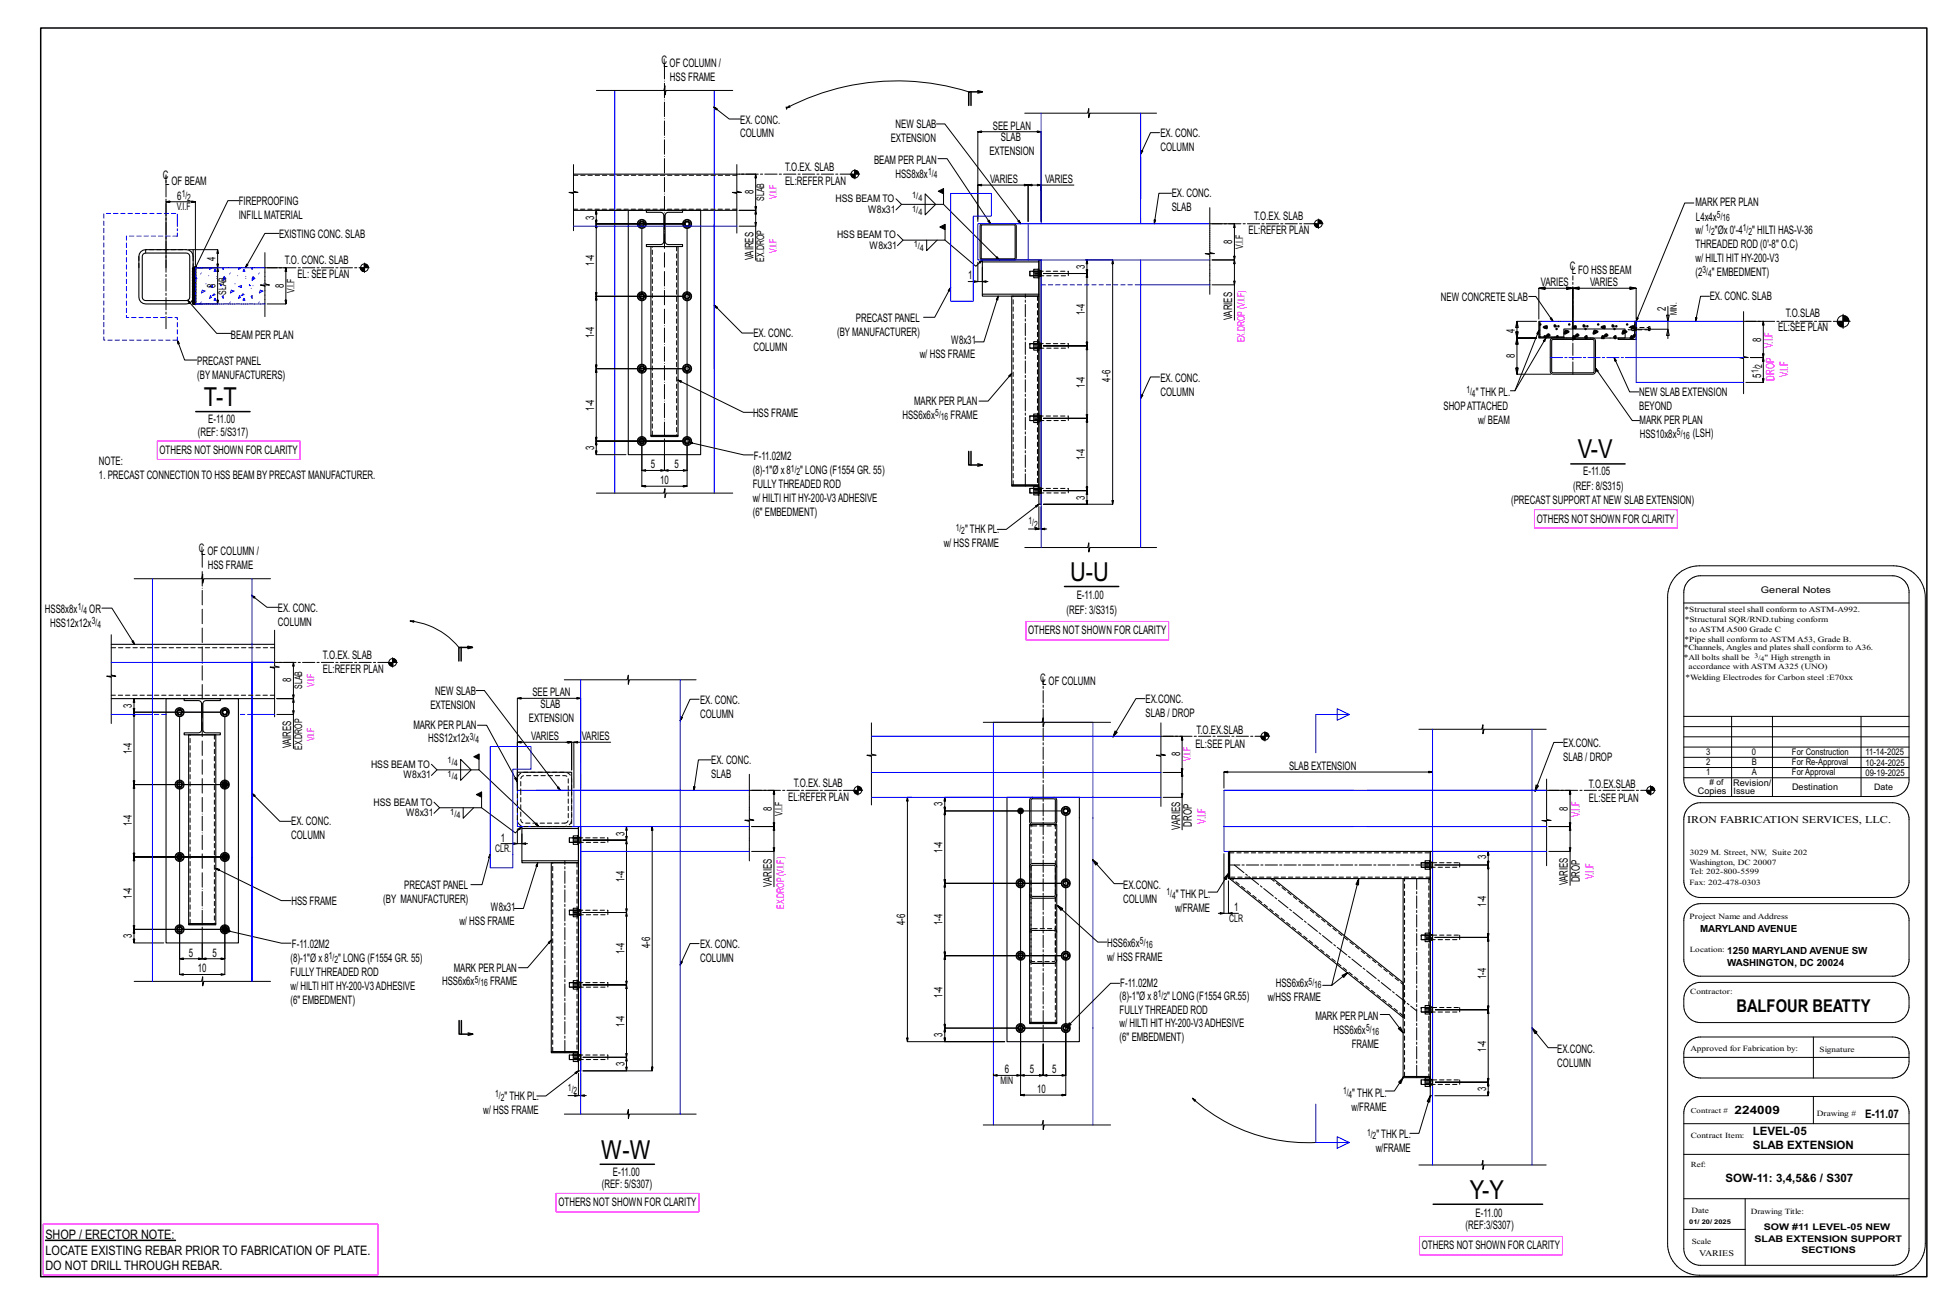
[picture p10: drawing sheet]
<svg xmlns="http://www.w3.org/2000/svg" width="914mm" height="610mm" viewBox="0 0 914 610" stroke-linecap="round" stroke-linejoin="round" font-family="sans-serif">
<path d="M21 580h61z" fill="#000" stroke="#000" stroke-width=".5"/>
<g fill="none" stroke="#000" stroke-width=".47">
<path d="M279 42h32v-2v4l1-2h31M334 50l7 6h6M368 50v1M368 51l1-2 1 1zM368 51h.1M438 58h4l36 47M453 43a112 112 0 0 0-85 8M480 53h29v-2v4l1-2h31M268 77v12l2 1h-4l2 1v17M345 77v12l2 1h-4l2 1v18M400 79v5M439 74h4l21 31"/>
<path d="M543 62h-5l-4 10M112 94h-5l-16 32M293 98h-14v7v-2v2h40h-40v34v-2v2h40h-40v33v-1v1h40h-40v34v-1v1h40h-40v7v-2v2h14M346 81h8v17l-1-1h1v1h-8h8v8M398 81h4M422 96l-3 2M433 91l5 5-5 5zM442 88v8h-20l-3-3M442 96l26 26M485 86l2 1h-2zM487 87h-6l2-1v1h-2v17v-17h-23l1-1v1h-1v16M503 87h-16v17v-42h-29l1-1v1h-1v42"/>
<path d="M548 90h-6l-2 15M566 97v21l2 1h-4h2v19M793 95h-5l-22 55M88 117h14l-1 2h1v-2v8l-1-1h1v1h-9h9v17l-1-2h1v2h-9M124 118v15h2h-4l2 1v14M131 109h-7l-9 16M300 107v113h11h-2h2v-7M322 107v113h-11h2h-2v-15M346 106h8v16M353 104h1v2zM423 112l-3 3M434 112v5l5-5"/>
<path d="M442 105v7h-19l-3-2M442 112l15 13 3-3M567 105h11v17l-1-2h1v2h-11h11v11M615 105h4M617 102v5M91 124v-30h-13h1v1l-1-1v31M125 125h9l-1 2h1v-2v17l-1-2h1v2h-9M168 125h5M171 123v4M445 134l-8 14h-5M456 131l2 1h-2zM458 123v9h-5"/>
<path d="M458 132h4M460 132l1-1v1zM460 125v7M467 139l-7 21h-4M508 122h1l-1 1h1v-1v6l-1-2h1v2h-21h21v34l-1-2h1v2h-21h21v34l-1-2h1v2h-21h21v34l-1-2h1v2h-21h21v6l-1-2h1v2h-21h33v-2h-1l1 2v-114v1h-1l1-1h-12M567 133h11v17M577 132h1v1zM715 139h4l8 11M800 139h-4l-3 11M83 159l3 9h6M88 140l13 16h8M334 143l13 13h5"/>
<path d="M719 150h-9l-1 3h2l-1-3v8l-1-3h2l-1 3h9h-9l-1 3h2l-1-3v17l-1-3h2l-1 3h16M720 149v-14h3v-1l-3 1h16h-3v-1l3 1v19v-19h3v-1l-3 1h30h-3v-1l3 1v14M720 155l-11 28h-2M723 158l-14 25M732 154h29v4h-29zM765 154h16M780 147h1v3zM781 154v3h-1zM781 143v7h-14M781 150v8M816 146v21h2h-4l2 1v16M817 150h8v2h1l-1-2v17v-1h1l-1 1h-6h6v12v-2h1l-1 2h-8"/>
<path d="M859 150h7M862 147v7M317 178l31 15h4M473 175l-11 13h-4M543 176h-5l-4 10M747 172l17 25h3M755 167l8 16h4M300 208v19l2 1v-1h-2h22l-2 1v-1h2v-19M322 207l26 6h4M279 231h32v-2v4l1-2h31M486 237v10h-5M486 236l-15 12h-4"/>
<path d="M487 237v10M480 256h29l1-2v4v-2h31M484 247h2l-2 1zM486 247h4M487 247h2v1zM63 271h31l1-2v4v-2h32M118 278l7 6h5M785 269a15 15 0 0 1 10-4h91a15 15 0 0 1 15 15v302a15 15 0 0 1-15 15h-91a15 15 0 0 1-15-15v-302a15 15 0 0 1 5-11zM790 272l3-2 3-1h90a8 8 0 0 1 7 7v89a8 8 0 0 1-7 8h-90a8 8 0 0 1-8-8v-88a8 8 0 0 1 2-5zM48 285h4l11 16M52 297v19h2h-4l2 1v21M129 295v17h2h-5l3 1v22"/>
<path d="M192 291l2-1v1zM192 291a34 34 0 0 1 23 12M788 282h105M130 310h7v17v-2h1l-1 2h-7h7v7M182 310h4M184 308v4M264 318h29l1-2v4l1-2h31M77 327h-14v6l-1-2h1v2h40h-40v34l-1-2h1v2h42h-42v34l-1-2h1v2h42h-42v34l-1-2h1v2h42M84 335v114h11h-2v-1l2 1v-8M105 335v114h-10l1-1v1h-1v-15M130 334h7v16M137 333h1l-1 1z"/>
<path d="M223 323h4l35 47M223 339h5l14 27M327 327h-4l-5 10M408 338v15h2h-4l2 1v23M460 338h28v-2v4l1-2h31M536 327h-4l-11 18 1-3 1 1-2 2M543 338v15h2h-4l2 1v23M788 335h105M788 340h105M810 335v38M829 335v38M871 335v38"/>
<path d="M216 355l4 5-4 5zM224 353v7h-20l-2-2M265 347h4M266 347h2l-2 1zM268 347v13v-13h-26h2v1l-2-1v21M269 347h1v1zM286 347h-17v22M333 355h-6l-2 15M544 344h9v17v-1h1l-1 1h-9h9v12M590 344h4M592 342v5M664 341h29l1-2v4v-2h30"/>
<path d="M731 347h-4l-9 23 1-3 1 1-2 2M788 350h105M788 359h105M788 345h105M788 354h105M118 371l13 13h5M204 360l-2 3M206 378l-3 3M217 378v5l5-5M224 360l28 27M225 371v7h-19l-3-3M225 378l16 12 3-3"/>
<path d="M242 369v-42h2v-1l-2 1h30h-2v-1l2 1v42M351 362v21l2 1h-4h2v19M352 370h10v17v-2h1l-1 2h-10h10v11M399 370h5M401 368v4M427 373h-2l-1 2h1v-2v114l-1-1h1v1h45h-28v-6v2v-2h55h-55v-2v2v-34v2v-2h55h-55v-34v2v-2h55h-55v-34v2v-2h55M465 373h-23v6v-1v1h36v124h-13h2h-2M544 373h9v15M553 371h1l-1 2zM670 368v-7h-1v1l1-1h-97h2v1l-2-1v8M724 364v19l2 1h-4h2v21M725 370h10v17l-1-2h1v2h-10h10v11"/>
<path d="M770 370h5M772 368v4M788 364h105M790 378l2-2h4h90a8 8 0 0 1 7 7v30l-1 3a8 8 0 0 1-6 4h-90a8 8 0 0 1-8-8v-29l1-3zM229 400l-3 14h-6M240 394l2 1h-2zM242 388v7h-8M242 395h5M244 395l2-1v1zM244 390v5M292 387h1v1h1l-1-1v6v-2h1l-1 2h-20h20v34v-2h1l-1 2h-20h20v34v-2h1l-1 2h-20h20v34v-2h1l-1 2h-20h20v6v-2h1l-1 2h-20h32l1-2h-1v2v-114l1 1h-1v-1h-12M352 398h10v17"/>
<path d="M362 397h1l-1 1zM499 382v121h-11h2h-2v-15v15h-10h1h-1v-20v29h21l-2 1v-1h2v-29M573 399v28M670 398h26v2h1l-1-2v7v-2h1l-1 2h-25h25v34v-2h1l-1 2h-25h25v33v-1h1l-1 1h-25h25v34v-1h1l-1 1h-25h25v7v-2h1l-1 2h-25M725 398h10v16M734 397h1v1zM101 406l31 15h4M252 404l-7 21h-4M511 402l2 3 1-1-3-2 10 11h5M575 412v15h5M575 409l-2 2h1l1-2-5 8h-5M636 411l-1 3h1v-3l-13 50 8-6-2 2-1-1 3-1"/>
<path d="M105 435h-42v6l-1-2h1v2h14M105 435v21h-2h2h-21h2h-2v-19M106 435l26 6h4M258 440l-11 13h-4M495 424l1 2 1-1-2-1 19 17h4M570 427h5M571 427h2l-2 1zM575 427h2v1zM790 425l3-2h3h90a8 8 0 0 1 7 7v20v2a8 8 0 0 1-7 5h-91a8 8 0 0 1-7-8v-19l1-2zM63 459h31l1-2v4v-2h32M327 441h-4l-5 11M524 460h-4l-21 21 1-3 1 1-2 2"/>
<path d="M619 461h4M646 475h4l7 8-3-2 1-1 2 3M790 462l2-1 3-1h91a8 8 0 0 1 7 7v4a8 8 0 0 1-7 7h-90a8 8 0 0 1-8-7v-6zM717 481l1 3 1-1-2-2 7 9h5M788 495h105M790 487l2-1 4-1h90a8 8 0 0 1 7 7v5a8 8 0 0 1-7 7h-90a8 8 0 0 1-8-7v-4a8 8 0 0 1 2-6zM849 485v19M269 512l2 1h-2zM271 502v11h-5M271 501l-16 12h-4M271 513h3M272 513l1-1v1z"/>
<path d="M272 502v11M558 514l2 1h-1zM558 514a80 80 0 0 0 58 21M657 504l-3 2 2 1 1-3-4 6h-5M669 513l-1 2 1 1v-3l-5 17h-4M790 515l2-1 4-1h90a8 8 0 0 1 7 7v65a8 8 0 0 1-7 7h-90a8 8 0 0 1-8-8v-63a8 8 0 0 1 2-6zM849 513v13M264 521h30v-2v4l1-2h31M460 526h28v-2v4l1-2h31M788 526h105M664 545h29l1-2v4v-2h30M788 540h105"/>
<path d="M788 561h105M788 575h29M817 561v31"/>
<circle cx="400" cy="81" r="1.8"/>
<circle cx="617" cy="105" r="1.8"/>
<circle cx="171" cy="125" r="1.8"/>
<circle cx="862" cy="150" r="2.7"/>
<circle cx="184" cy="310" r="1.8"/>
<circle cx="592" cy="344" r="1.8"/>
<circle cx="401" cy="370" r="1.8"/>
<circle cx="772" cy="370" r="1.8"/>
</g>
<g fill="none" stroke="#000" stroke-width=".7">
<path d="M19 13h883v584h-883zM454 43v6M458 42l2 1h-7v6M460 43l-2 1M400 80h1M398 82h2M399 83h1M400 81h2M400 80h2M615 105h2M615 106h2M616 106h1"/>
<path d="M617 103h1M617 104h2M617 104h1M169 126h2M169 127h2M170 127h1M171 124h1M171 124h.1M171 125h1M860 151h2M860 152h2M861 152h1"/>
<path d="M861 153h1M862 148h2M862 149h3M862 150h3M92 193h25M453 211v7h7M454 211v7M458 217l2 1h-2M735 217h25M498 274h26M182 310h2M182 311h2"/>
<path d="M183 311h1M183 312h1M184 309h1M184 308h1M184 310h2M216 303v6M219 302l2 1h-6v6M221 303h-2M590 345h2M590 346h2M591 346h1M592 343h1"/>
<path d="M592 344h2M400 370h1M400 371h1M401 371h.1M401 369h2M401 368h1M401 368h2M771 370h1M771 371h1M772 371h.1M772 369h2M772 368h1"/>
<path d="M772 368h2M215 477v7h6M216 477v7M219 483l2 1h-2M281 545h25M671 563h51"/>
</g>
<path d="M74 206h66v9h-66zM718 238h67v9h-67zM480 291h67v8h-67zM260 558h67v9h-67zM20 573h157v24h-157zM664 578h67v9h-67z" fill="none" stroke="#f0f" stroke-width=".5"/>
<g fill="#000" stroke="#000" stroke-width=".47">
<path d="M439 89l3-1v3zM299 105a1.1 1.1 0 0 0 1 1 1.1 1.1 0 0 0 1-1l-1 1zM299 104h1l1 1a1.1 1.1 0 0 0-1-1 1.1 1.1 0 0 0-1 1zM320 105a1.1 1.1 0 0 0 2 1 1.1 1.1 0 0 0 1-1l-1 1zM321 104h1l1 1a1.1 1.1 0 0 0-1-1 1.1 1.1 0 0 0-2 1zM440 106l2-1v2zM299 139a1.1 1.1 0 0 0 1 1 1.1 1.1 0 0 0 1-1l-1 1zM299 138l1-1 1 2a1.1 1.1 0 0 0-1-1 1.1 1.1 0 0 0-1 1zM320 139a1.1 1.1 0 0 0 2 1 1.1 1.1 0 0 0 1-1l-1 1zM321 138l1-1 1 2a1.1 1.1 0 0 0-1-1 1.1 1.1 0 0 0-2 1zM299 172a1.1 1.1 0 0 0 1 2 1.1 1.1 0 0 0 1-2l-1 2zM299 172l1-1 1 1a1.1 1.1 0 0 0-1-1 1.1 1.1 0 0 0-1 1z"/>
<path d="M320 172a1.4 1.4 0 0 0 2 2 1.1 1.1 0 0 0 1-2l-1 2zM321 172l1-1 1 1a1.1 1.1 0 0 0-1-1 1.1 1.1 0 0 0-2 1zM299 206a1.1 1.1 0 0 0 1 1 1.1 1.1 0 0 0 1-1l-1 1zM299 206l1-1 1 1a1.1 1.1 0 0 0-1-1 1.1 1.1 0 0 0-1 1zM320 206a1.1 1.1 0 0 0 2 1 1.1 1.1 0 0 0 1-1l-1 1zM321 206l1-1 1 1a1.1 1.1 0 0 0-1-1 1.1 1.1 0 0 0-2 1zM83 333a1.1 1.1 0 0 0 1 1 1.1 1.1 0 0 0 1-1l-1 1zM83 332h2v1a1.1 1.1 0 0 0-1-1 1.1 1.1 0 0 0-1 1zM104 333a1.1 1.1 0 0 0 1 1 1.1 1.1 0 0 0 1-1l-1 1zM105 332h1v1a1.1 1.1 0 0 0-1-1 1.1 1.1 0 0 0-1 1zM222 354l2-1v2zM83 367a1.1 1.1 0 0 0 1 1 1.1 1.1 0 0 0 1-1l-1 1z"/>
<path d="M83 366h2v1a1.1 1.1 0 0 0-1-1 1.1 1.1 0 0 0-1 1zM104 367a1.1 1.1 0 0 0 1 1 1.1 1.1 0 0 0 1-1l-1 1zM105 366h1v1a1.1 1.1 0 0 0-1-1 1.1 1.1 0 0 0-1 1zM223 372l2-1v2zM498 379a1.1 1.1 0 0 0 1 1 1.1 1.1 0 0 0 1-1l-1 2zM498 379l1-1 1 1a1.1 1.1 0 0 0-1-1 1.1 1.1 0 0 0-1 1zM83 400h2v1a1.1 1.1 0 0 0-1-1 1.1 1.1 0 0 0-1 1zM105 400h1v1a1.1 1.1 0 0 0-1-1 1.1 1.1 0 0 0-1 1zM83 401a1.1 1.1 0 0 0 1 1 1.1 1.1 0 0 0 1-1l-1 1zM104 401a1.1 1.1 0 0 0 1 1 1.1 1.1 0 0 0 1-1l-1 1zM476 413a1.1 1.1 0 0 0 2 1 1.1 1.1 0 0 0 1-1l-1 1zM477 413l1-1 1 1a1.1 1.1 0 0 0-1-1 1.1 1.1 0 0 0-2 1z"/>
<path d="M498 413a1.1 1.1 0 0 0 1 1 1.1 1.1 0 0 0 1-1l-1 1zM498 413l1-1 1 1a1.1 1.1 0 0 0-1-1 1.1 1.1 0 0 0-1 1zM83 435a1.1 1.1 0 0 0 1 1 1.1 1.1 0 0 0 1-1l-1 1zM83 434h2v1a1.1 1.1 0 0 0-1-1 1.1 1.1 0 0 0-1 1zM104 435a1.1 1.1 0 0 0 1 1 1.1 1.1 0 0 0 1-1l-1 1zM105 434h1v1a1.1 1.1 0 0 0-1-1 1.1 1.1 0 0 0-1 1zM476 447a1.1 1.1 0 0 0 2 1 1.1 1.1 0 0 0 1-1l-1 1zM477 447l1-1 1 1a1.1 1.1 0 0 0-1-1 1.1 1.1 0 0 0-2 1zM498 447a1.1 1.1 0 0 0 1 1 1.1 1.1 0 0 0 1-1l-1 1zM498 447l1-1 1 1a1.1 1.1 0 0 0-1-1 1.1 1.1 0 0 0-1 1zM476 481a1.1 1.1 0 0 0 2 1 1.1 1.1 0 0 0 1-1l-1 1zM477 480h1l1 1a1.1 1.1 0 0 0-1-1 1.1 1.1 0 0 0-2 1z"/>
<path d="M498 481a1.1 1.1 0 0 0 1 1 1.1 1.1 0 0 0 1-1l-1 1zM498 480h1l1 1a1.1 1.1 0 0 0-1-1 1.1 1.1 0 0 0-1 1z"/>
<circle cx="105" cy="367" r="1.3"/>
<circle cx="478" cy="379" r="1.3"/>
<circle cx="105" cy="401" r="1.3"/>
<circle cx="105" cy="435" r="1.3"/>
</g>
<g fill="none" stroke="#000" stroke-width=".5">
<path d="M268 98h77M268 81h77M302 98h17v1h-7l-1 2v13h2h6v1h-17v-1h8l1-1v-13l-2-1h-7zM302 98h-8v115h34v-115h-9M67 119l1-1h19l1 1 1 1v19l-1 1-1 1h-19l-1-1v-1v-19zM90 117v22a3 3 0 0 1-3 3h-19a3 3 0 0 1-3-3v-19a3 3 0 0 1 3-3h19a3 3 0 0 1 3 3M299 104l1-1 2 1v2l-2 1-1-1zM305 115h12v89h-12zM320 104l2-1 1 1v2l-1 1-2-1zM459 105h16v16h-16zM299 138l1-1 2 1v2l-2 1-1-1zM320 138l2-1 1 1v2l-1 1-2-1z"/>
<path d="M460 122h26v1h-26zM460 138h26v1h-26zM460 123v15M486 127h-2v2h2M486 126v4M486 126h-2v1h-2v2h2v1h2M486 126h.1M486 127h.1M486 129h.1M486 122h1v114h-1zM486 123v15M486 160v4"/>
<path d="M486 160h-2v1h-2v2h2v1h2M486 160v38v-4M720 158h12h-12zM720 150h1v8h-1zM721 158h.1M726 159h20v16h-20zM726 159h20v15h-20zM765 154h.1M765 153h.1M766 150v9h-9v-1h8v-8h1v4M766 154h.1M766 153v2"/>
<path d="M766 153h.1M299 171h1h2v2l-2 1-1-1zM320 171h2h1v2l-1 1-2-1zM486 161h-2v2h2M486 161h.1M486 163h.1M486 161v-22h-13v88h13v-30M484 197v1h2M484 195h-2v2h2M486 195h-2v2h2M486 194h-2v1M486 194h.1"/>
<path d="M486 195h.1M486 197h.1M299 205l1-1 2 1v2l-2 1-1-1zM305 204h12h-12zM320 205l2-1 1 1v2l-1 1-2-1zM473 227h13h-13zM486 229h-2v2h2M486 227v5zM486 228h-2v1h-2v2h2v1h2M486 229h.1M486 231h.1M52 301h77"/>
<path d="M52 327h77M82 332l2-1 2 1v2l-2 1-2-1zM86 327h17v1h-7l-1 1v13l1 1h7v1h-17v-1h7l1-2v-12l-1-1h-7zM86 327h-8v114h34v-114h-9M103 332l2-1 2 1v2l-2 1-2-1zM88 344h13v88h-13zM82 366l2-1 2 1v2l-2 1-2-1zM103 366l2-1 2 1v2l-2 1-2-1zM242 370v-9h26v9M482 373h12v12h-12zM483 374h11v11h-11zM483 373h-12v114h34v-114h-12"/>
<path d="M497 378l2-1 1 1v2l-1 1-2-1zM82 400l2-1 2 1v2l-2 1-2-1zM103 400l2-1 2 1v2l-2 1-2-1zM244 387h27v1h-27zM244 388v15M268 394v1h2M270 392h-2v2h2M270 391l1 4M270 391h-2v1h-2v2h2M270 391h1M271 394h.1M271 392h.1"/>
<path d="M271 387h1v114h-1zM271 388v15M483 386h-1v20M493 386h2v33M575 398v13zM575 398h94v13h-94zM669 398h1v115h-1zM244 403h27v1h-27zM476 412l2-1 1 1v2l-1 1-2-1zM482 419v59h13v-29M483 405h11l-1 14h-10zM495 406l-1-2h-1h-10h-1v2v14h1h10h1l1-1v30l-1 1-1 1"/>
<path d="M497 412l2-1 1 1v2l-1 1-2-1zM575 411h21l61 49v16zM667 406v1h2M669 404h-2v2h2M669 403h-2v1h-2v2h2M669 403v4M82 434l2-1 2 1v2l-2 1-2-1zM88 432h13v1h-13zM103 434l2-1 2 1v2l-2 1-2-1zM268 426h-2v2h2v1h2M270 426h-2v2h2M270 425l1 4"/>
<path d="M270 425h-2v1M270 425l1 38-1-4M271 428h.1M271 426h.1M271 426v-22h-13v88h13v-30M667 437h-2v3h2v1h2M669 438h-2v2h2M669 437v4M669 437h-2v1M669 437v38M669 436v-24v-1h-12v93h12v-29M270 460h-2v2h2"/>
<path d="M270 459h-2v1h-2v2h2v1h2M270 459h1M271 460h.1M476 446l2-1 1 1v2l-1 1-2-1zM482 449v1l1 1M483 451h10zM497 446l2-1 1 1v2l-1 1-2-1zM271 462h.1M476 480l2-1 1 1v2l-1 1-2-1zM482 478h13v1h-13zM497 480l2-1 1 1v2l-1 1-2-1zM669 471h-2v2h2"/>
<path d="M669 470v5M669 470h-2v1h-2v2h2v1h2M669 470h.1M258 492h13v1h-13zM268 496v1h2M270 494h-2v2h2M270 493l1 4zM270 493h-2v1h-2v2h2M271 496h.1M271 494h.1M657 504h12h-12zM667 507v1h2"/>
<path d="M669 505h-2v2h2M669 504v4zM669 504h-2v1h-2v2h2"/>
<circle cx="300" cy="105" r="1.1"/>
<circle cx="300" cy="105" r="2.1"/>
<circle cx="322" cy="105" r="1.1"/>
<circle cx="322" cy="105" r="2.1"/>
<circle cx="300" cy="139" r="1.1"/>
<circle cx="300" cy="139" r="2.1"/>
<circle cx="322" cy="139" r="1.1"/>
<circle cx="322" cy="139" r="2.1"/>
<circle cx="300" cy="172" r="1.1"/>
<circle cx="300" cy="172" r="2.1"/>
<circle cx="322" cy="172" r="1.1"/>
<circle cx="322" cy="172" r="2.1"/>
<circle cx="300" cy="206" r="1.1"/>
<circle cx="300" cy="206" r="2.1"/>
<circle cx="322" cy="206" r="1.1"/>
<circle cx="322" cy="206" r="2.1"/>
<circle cx="84" cy="333" r="2.1"/>
<circle cx="84" cy="333" r="1.1"/>
<circle cx="105" cy="333" r="2.1"/>
<circle cx="105" cy="333" r="1.1"/>
<circle cx="84" cy="367" r="2.1"/>
<circle cx="84" cy="367" r="1.1"/>
<circle cx="105" cy="367" r="1.1"/>
<circle cx="105" cy="367" r="2.1"/>
<circle cx="499" cy="379" r="1.1"/>
<circle cx="499" cy="379" r="2.1"/>
<circle cx="84" cy="401" r="2.1"/>
<circle cx="84" cy="401" r="1.1"/>
<circle cx="105" cy="401" r="1.1"/>
<circle cx="105" cy="401" r="2.1"/>
<circle cx="478" cy="413" r="1.1"/>
<circle cx="478" cy="413" r="2.1"/>
<circle cx="499" cy="413" r="1.1"/>
<circle cx="499" cy="413" r="2.1"/>
<circle cx="84" cy="435" r="2.1"/>
<circle cx="84" cy="435" r="1.1"/>
<circle cx="105" cy="435" r="1.1"/>
<circle cx="105" cy="435" r="2.1"/>
<circle cx="478" cy="447" r="1.1"/>
<circle cx="478" cy="447" r="2.1"/>
<circle cx="499" cy="447" r="1.1"/>
<circle cx="499" cy="447" r="2.1"/>
<circle cx="478" cy="481" r="1.1"/>
<circle cx="478" cy="481" r="2.1"/>
<circle cx="499" cy="481" r="1.1"/>
<circle cx="499" cy="481" r="2.1"/>
</g>
<g fill="none" stroke="#00f" stroke-width=".47">
<path d="M288 42v189M334 42v189M487 53v52h79M445 91h19v10h-9v40h-10zM534 93v-40v52M268 106h77M481 105v17M487 105h-29v17h29M91 125h4M91 130h1l-1 1M94 128h.1M95 136h1l-2 1z"/>
<path d="M96 133h.1M98 129h.1M98 134h1zM98 125v1l1-1M99 138v1l-1 1zM100 137l1 1h-2zM101 140h-1zM101 126v1h-1zM101 130h.1M101 129h.1M103 133l1 1zM104 135h.1"/>
<path d="M104 125v1v-1M104 138v2v-1zM105 134h.1M105 129v1h-1zM105 130h1l-2 1zM107 128h.1M108 128h.1M108 136h2l-2 1zM110 133h.1M111 129h.1M112 134h1zM112 125v1v-1"/>
<path d="M112 138v1v1zM113 138l1-1v1zM114 140h1h-1zM114 126l1 1h-1zM115 130h.1M115 129h.1M117 133v1zM118 135h.1M118 125v1v-1M118 138v2v-1zM118 134h.1M118 129l1 1h-1z"/>
<path d="M118 130h1l-1 1zM121 128h.1M122 136h1l-2 1zM123 133h1M124 125h-33v17h33M534 122v134M534 133h32M566 122h-79v134M91 142h4M94 142h.1M94 141h.1M107 142h.1"/>
<path d="M108 141h.1M121 142h.1M121 141h.1M721 150h45v29h50M766 150h50M766 167h50M71 271v39M118 271v188v-149h11h-77M128 310h-57v14M272 318v52h46v151M318 318v52M52 334h19"/>
<path d="M71 324v135zM118 334h11M631 334l-5 3v-5l5 2h-15v18M229 349h19v11h-8v46h-11zM408 344h135M670 341v29h-30M717 341v204M251 370h-9v17h9M269 370h3v17h-3M269 370h-18h100M269 370v17M408 361h135"/>
<path d="M408 373h135M573 370h60M269 387h-18h100M272 387v134M272 398h79M633 387h-60v11h2M640 387h84h-151v-17h151h-54v175M670 398h54M616 517v18h15l-5 2v-5l5 3M465 526v-188h46v188"/>
</g>
<path d="M566 105v28M90 125h1v17h-1zM91 125h33v8h2h-4l2 1v8h-33zM721 150h44v7l-1 1h-43zM351 370v28" fill="none" stroke="#000" stroke-width=".47" stroke-dasharray="0 1"/>
<g fill="none" stroke="#000" stroke-width=".47" stroke-dasharray="2 1.4">
<path d="M268 82h77M345 98h-77M68 118v-1h19M90 120v5M299 105v-1l1-1M300 103a1.3 1.3 0 0 1 1 2 1.3 1.3 0 0 1-2 0M317 115v89M320 105v-1l2-1M322 103a1.3 1.3 0 0 1 1 2 1.5 1.5 0 0 1-3 0M65 125v-5M299 139v-1l1-1M300 137a1.3 1.3 0 0 1 1 2 1.3 1.3 0 0 1-2 0"/>
<path d="M320 139v-1l2-1M322 137a1.3 1.3 0 0 1 1 2 1.5 1.5 0 0 1-3 0M482 129v-2h2M484 127h2M484 129h-2M486 139v24M486 127h.1M486 128v-1M486 129h.1M486 128h.1M486 129v-1M486 129h-2"/>
<path d="M486 128h-2M486 127h14M486 127h1M486 127h1v1M487 127h-1M487 127h.1M487 128h-1M487 128l-1 1v-1M487 129h-1M487 127v2M500 127v2h-14M764 154h-2v-1h2"/>
<path d="M764 154h1zM765 154v1h-1v-1M765 154v-1h-1v1v-1M765 153v2zM765 153v1zM765 154v-4M765 157v-3M765 154h1M765 153h1M765 154h.1M766 154h-1M766 153v1z"/>
<path d="M766 154h.1M766 153h.1M771 154h-6v-1h6M771 154h1zM772 154v1h-1v-1M772 154v-1h-1v1v-1M299 173v-1l1-1M300 171a1.3 1.3 0 0 1 1 2 1.3 1.3 0 0 1-2 0M320 173v-1l2-1M322 171a1.3 1.3 0 0 1 1 2 1.5 1.5 0 0 1-3 0M484 161h2M484 163h-2v-2h2"/>
<path d="M486 163v64M486 161h.1M486 162v-1M486 162h.1M486 163v-1M486 163h.1M486 163v-2M486 163h-2M486 162h-2M486 161h14M486 161h1M486 161h1v1h-1"/>
<path d="M487 162h-1M487 162l-1 1M487 163h-1M487 161v2M500 161v2h-14M484 195h2M484 197h-2v-2h2M486 195v-1M486 194h.1M486 196v-1M486 195h.1M486 197v-1"/>
<path d="M486 196h.1M486 197h.1M486 197h-2M486 196h-2M486 195h14M486 194h1M486 194l1 1M486 195h1v1M487 195h-1M487 195h.1M487 196h-1M487 196l-1 1v-1"/>
<path d="M487 197h-1M487 194v3M500 195v2h-14M299 207v-1l1-1M300 205a1.3 1.3 0 0 1 1 2 1.3 1.3 0 0 1-2 0M305 204v-89M320 207v-1l2-1M322 205a1.3 1.3 0 0 1 1 2 1.5 1.5 0 0 1-3 0M474 227v-88M482 231v-2h2M484 228h2M484 229h2"/>
<path d="M486 228h.1M486 229v-1M486 229h.1M486 230v-1M486 230h.1M486 231v-1M486 231h-2M486 230h-2M486 231h-4M486 229h14M486 228h1M486 228l1 1"/>
<path d="M486 229h1M486 229h1v1h-1M487 231h-1M487 230h-1M487 230l-1 1M487 231h.1M487 228v3M500 229v2h-14M52 303h77M83 334v-1l1-1M84 332a1.3 1.3 0 0 1 1 2 1.3 1.3 0 0 1-2 0M104 334v-1l1-1"/>
<path d="M105 332a1.3 1.3 0 0 1 1 2 1.3 1.3 0 0 1-2 0M129 325h-77M100 344v88M83 368v-1l1-1M84 366a1.3 1.3 0 0 1 1 2 1.3 1.3 0 0 1-2 0M104 368v-1l1-1M105 366a1.3 1.3 0 0 1 1 2 1.3 1.3 0 0 1-2 0M244 370v14v1h1h19M266 370v-6l-2-1h-19l-1 1v6M268 370v17h-23a3 3 0 0 1-3-3M483 374v-1M498 380v-1l1-1"/>
<path d="M499 378a1.3 1.3 0 0 1 1 2 1.3 1.3 0 0 1-2 0M84 400a1.3 1.3 0 0 1 1 2 1.3 1.3 0 0 1-2-1M105 400a1.3 1.3 0 0 1 1 2 1.3 1.3 0 0 1-2-1M242 384v-20a3 3 0 0 1 3-3h19a3 3 0 0 1 4 3v20a3 3 0 0 1-4 3h-13M264 385h1l1-1v-14M266 394v-2h2M268 392h3M268 393h3M268 394h-2M271 392h1M271 393v-1M271 392h.1"/>
<path d="M271 393h.1M271 394h.1M271 394h-3M271 392h13M271 392h1zM271 393h1h-1zM272 392v1M272 393v1h-1v-1M272 394h-1v-1M272 394h-1M272 392v2M284 392v2h-13"/>
<path d="M482 386h1M483 386h.1M483 386h11M494 386h.1M494 386v92M575 399h94M83 401v-1h1M104 401v-1h1M270 404v24M476 414l1-2h1M478 412a1.3 1.3 0 0 1 1 2 1.5 1.5 0 0 1-3 0M494 420v29"/>
<path d="M498 414v-2h1M499 412a1.3 1.3 0 0 1 1 2 1.3 1.3 0 0 1-2 0M595 411l62 50M667 404h2M667 404h16M667 406h-2v-2h2M669 411v93M669 404h1M669 403l1 1M669 404h1v1h-1zM669 404v-1M669 406h.1"/>
<path d="M669 410h-94M669 406h-2M669 405h-2M670 406h-1v-1M670 405h-1v-1M670 405v1M670 406h-1M670 404v2M683 404v2h-16M83 435v-1l1-1M84 433a1.6 1.6 0 0 1 1 3 1.3 1.3 0 0 1-2-1M89 432v-88"/>
<path d="M104 435v-1l1-1M105 433a1.6 1.6 0 0 1 1 3 1.3 1.3 0 0 1-2-1M268 426h3M268 427h3M268 428h-2v-2h2M270 428v64M271 426h1M271 426h.1M271 427v-1M271 426h1v1h-1M271 427h.1M271 428h.1"/>
<path d="M271 428v-2M271 428h-3M271 427h-3M271 426h13M272 427h-1M272 427v1l-1-1M272 428h-1M272 426v2M284 426v2h-13M482 436l1-1M483 435v-1M483 435h10z"/>
<path d="M483 435l-1 1M493 435h.1M494 436l-1-1M495 436l-1-1-1-1h-10M667 437h2M667 438h2M667 437l16 1M667 440h-2v-3h2M669 437h1M669 438h1M669 437v1M669 438v1h1v-1h-1h1"/>
<path d="M669 440v-1M669 436v3M669 440h.1M669 439v1M669 439h.1M669 440h-2M669 439h-2M670 437v1M670 438v1h-1v-1M670 439h-1M670 439v1h-1M670 439l-1 1"/>
<path d="M683 438v2h-16M268 460h3M271 460h1M271 460h.1M271 460h13M271 460h1zM272 460h.1M272 460v2M284 460v2h-13M476 448l1-2h1M478 446a1.3 1.3 0 0 1 1 2 1.5 1.5 0 0 1-3 0M483 450l-1-30"/>
<path d="M494 449l-1 1h-10M498 448v-2h1M499 446a1.3 1.3 0 0 1 1 2 1.3 1.3 0 0 1-2 0M669 440v1M268 461h3M268 462h-2v-2h2M271 461v-1M271 461h.1M271 462v-1M271 462h.1M271 462h-3M271 461h-3"/>
<path d="M271 460h1v1h-1zM272 461h-1M272 461l-1 1v-1M272 462h-1M478 480a1.3 1.3 0 0 1 1 2 1.6 1.6 0 0 1-3-1M482 478v-92M499 480a1.3 1.3 0 0 1 1 2 1.3 1.3 0 0 1-2-1M657 475l-81-64M667 471h2M667 472h2M667 471h16M667 473h-2v-2h2"/>
<path d="M669 471h1M669 471l1 1M669 472h1h-1zM669 471h.1M669 473h.1M669 474v1M669 470v3M669 473v1M669 474h-2M669 473h-2M670 473h-1v-1M670 472v1h-1v-1"/>
<path d="M670 473h.1M670 473l-1 1v-1M670 474l-1-1M670 471v3M683 471v2h-16M259 492v-88M266 496v-2h2M268 494h3M268 495h3M271 493h1M271 494h1M271 494h.1"/>
<path d="M271 495h.1M271 496v-1M271 494v-1M271 495v-1M271 496h-3M271 495h-3M271 496h-5M271 494h13M271 494h1v1h-1zM272 496h-1M272 495h-1M272 495v1l-1-1"/>
<path d="M272 496h.1M272 493v3M284 494v2h-13M476 481v-1h2M498 481v-1h1M657 504v-93M665 507v-2h2M667 505h2M667 506h2M667 505h16M669 505h1M669 505h.1"/>
<path d="M669 506v-1M669 505l1 1h-1M669 506h.1M669 507h.1M669 507h-2M669 505l1 1M670 508l-1-1M670 506v1l-1-1M670 507h-1v-1M670 507h-1M670 508h.1M670 505v3"/>
<path d="M683 505v2h-18"/>
</g>
<path d="M83 110h-24v39h24v10M487 133h47M83 159h-34v-59h34M78 334h-7M118 334h-6" fill="none" stroke="#00f" stroke-width=".47" stroke-dasharray="2 1.4"/>
<g fill="none" stroke="#000" stroke-width=".47" stroke-dasharray="5.8 1 1 1">
<path d="M399 81h-54M566 105h51M124 125h47M78 154v-72M816 150h46M736 175v-46M480 227v-89M183 310h-54M543 344h49M351 370h50M724 370h48M578 405l85 68"/>
<path d="M668 405h-93M264 493v-90M488 487v-169M663 504v-93"/>
</g>
<path d="M311 204v-174M95 433v-174" fill="none" stroke="#000" stroke-width=".47" stroke-dasharray="6.8 1 0 1"/>
<g fill="none" stroke="#000" stroke-width="1.2">
<path d="M90 139h.1M90 138h.1M90 137h.1M90 135h.1M90 134h.1M90 133h.1M90 131h.1M90 130h.1M90 128h.1M90 127h.1M90 126h.1M90 132v1"/>
<path d="M90 129h.1M90 140h.1M90 136h.1M91 140h.1M91 134v1M91 129h.1M91 128h.1M91 126h.1M91 130h.1M91 132h.1M91 133h.1M91 136h.1"/>
<path d="M91 137h.1M91 139h.1M91 131h.1M91 127h.1M91 134h.1M91 135h.1M91 138h.1M91 135v1M91 127v1M91 131v1M91 125h.1M91 133v1"/>
<path d="M90 142h.1M90 141h.1M91 141h.1M91 140v1M91 142h.1M721 152h.1M722 153h2zM723 158h.1M724 157l1-1v1zM728 152v1zM728 154h.1M729 158h.1"/>
<path d="M729 153h.1M733 155h1l-2 1zM734 152h.1M736 153h1zM736 158v-1l1 1M737 157l1-1 1 1zM741 152l1 1zM742 154h.1M742 158v-1v1M743 153h.1M746 155h1l-1 1zM748 152h.1"/>
<path d="M750 153h1zM750 158v-1v1M751 157l1-1v1zM755 152v1zM755 154h1M756 158v-1v1M756 153h.1M760 155h1l-2 1zM761 152h.1M763 153h1zM763 158l1-1v1M765 157h-1h1"/>
</g>
<path d="M83 100v10M725 167h41" fill="none" stroke="#00f" stroke-width=".47" stroke-dasharray="5.8 1 1 1"/>
<g font-size="12.2">
<text x="95" y="190">T-T</text>
<text x="738" y="214">V-V</text>
<text x="501" y="272">U-U</text>
<text x="281" y="542">W-W</text>
<text x="688" y="561">Y-Y</text>
</g>
<text font-size="8.3" x="813" y="473">BALFOUR BEATTY</text>
<g font-size="6.1">
<text x="21" y="580">SHOP / ERECTOR NOTE:</text>
<text x="21" y="587">LOCATE EXISTING REBAR PRIOR TO FABRICATION OF PLATE.</text>
<text x="21" y="594">DO NOT DRILL THROUGH REBAR.</text>
</g>
<g font-size="5.5">
<text x="310" y="30">C</text>
<text x="310" y="31">L</text>
<text x="313" y="31">OF COLUMN /</text>
<text x="314" y="38">HSS FRAME</text>
<text x="346" y="58">EX. CONC.</text>
<text x="346" y="64">COLUMN</text>
<text x="419" y="60">NEW SLAB</text>
<text x="465" y="61">SEE PLAN</text>
<text x="543" y="64">EX. CONC.</text>
<text x="417" y="67">EXTENSION</text>
<text x="468" y="66">SLAB</text>
<text x="543" y="71">COLUMN</text>
<text x="409" y="77">BEAM PER PLAN</text>
<text x="463" y="73">EXTENSION</text>
<text x="76" y="84">C</text>
<text x="367" y="80">T.O.EX. SLAB</text>
<text x="419" y="83">HSS8x8x</text>
<text x="77" y="86">LOF BEAM</text>
<text x="367" y="87">EL:REFER PLAN</text>
<text x="463" y="86">VARIES</text>
<text x="489" y="86">VARIES</text>
<text x="83" y="93">6</text>
<text x="112" y="96">FIREPROOFING</text>
<text x="353" y="91" transform="rotate(-90 353 91)">8</text>
<text x="548" y="92">EX. CONC.</text>
<text x="548" y="99">SLAB</text>
<text x="793" y="96">MARK PER PLAN</text>
<text x="112" y="102">INFILLMATERIAL</text>
<text x="278" y="103" transform="rotate(-90 278 103)">3</text>
<text x="587" y="103">T.O.EX. SLAB</text>
<text x="794" y="103">L4x4x</text>
<text x="131" y="111">EXISTING CONC. SLAB</text>
<text x="584" y="110">EL:REFER PLAN</text>
<text x="793" y="109">w/</text>
<text x="803" y="109">&quot;Øx 0'-4</text>
<text x="820" y="109">&quot; HILTI HAS-V-36</text>
<text x="577" y="114" transform="rotate(-90 577 114)">8</text>
<text x="793" y="116">THREADED ROD (0'-8&quot; O.C)</text>
<text x="101" y="122" transform="rotate(-90 101 122)">4</text>
<text x="133" y="124">T.O. CONC. SLAB</text>
<text x="278" y="124" transform="rotate(-90 278 124)">1-4</text>
<text x="353" y="122" transform="rotate(-90 353 122)">VAIRES</text>
<text x="508" y="126" transform="rotate(-90 508 126)">3</text>
<text x="793" y="123">w/ HILTI HIT HY-200-V3</text>
<text x="139" y="130">EL: SEE PLAN</text>
<text x="453" y="131">1</text>
<text x="735" y="126">C</text>
<text x="736" y="128">LFO HSS BEAM</text>
<text x="793" y="129">(2</text>
<text x="801" y="129">&quot; EMBEDMENT)</text>
<text x="101" y="135" transform="rotate(-90 101 135)">8</text>
<text x="133" y="135" transform="rotate(-90 133 135)">8</text>
<text x="721" y="134">VARIES</text>
<text x="744" y="134">VARIES</text>
<text x="674" y="141">NEW CONCRETE SLAB</text>
<text x="800" y="140">EX. CONC. SLAB</text>
<text x="508" y="148" transform="rotate(-90 508 148)">1-4</text>
<text x="577" y="150" transform="rotate(-90 577 150)">VARIES</text>
<text x="780" y="145" transform="rotate(-90 780 145)">2</text>
<text x="836" y="149">T.O.SLAB</text>
<text x="401" y="151">PRECAST PANEL</text>
<text x="709" y="156" transform="rotate(-90 709 156)">4</text>
<text x="832" y="155">EL:SEE PLAN</text>
<text x="108" y="158">BEAM PER PLAN</text>
<text x="278" y="158" transform="rotate(-90 278 158)">1-4</text>
<text x="353" y="158">EX. CONC.</text>
<text x="392" y="157">(BYMANUFACTURER)</text>
<text x="445" y="161">W8x31</text>
<text x="824" y="160" transform="rotate(-90 824 160)">8</text>
<text x="353" y="164">COLUMN</text>
<text x="430" y="168">w/ HSS FRAME</text>
<text x="709" y="168" transform="rotate(-90 709 168)">8</text>
<text x="92" y="171">PRECAST PANEL</text>
<text x="92" y="177">(BYMANUFACTURERS)</text>
<text x="520" y="179" transform="rotate(-90 520 179)">4-6</text>
<text x="543" y="179">EX. CONC.</text>
<text x="824" y="177" transform="rotate(-90 824 177)">5</text>
<text x="508" y="181" transform="rotate(-90 508 181)">1-4</text>
<text x="543" y="185">COLUMN</text>
<text x="691" y="185">&quot; THK PL.</text>
<text x="767" y="185">NEW SLAB EXTENSION</text>
<text x="428" y="189">MARK PER PLAN</text>
<text x="676" y="192">SHOPATTACHED</text>
<text x="767" y="192">BEYOND</text>
<text x="97" y="198">E-11.00</text>
<text x="278" y="192" transform="rotate(-90 278 192)">1-4</text>
<text x="352" y="195">HSS FRAME</text>
<text x="422" y="196">HSS6x6x</text>
<text x="445" y="196">FRAME</text>
<text x="93" y="204">(REF: 5/S317)</text>
<text x="692" y="198">w/ BEAM</text>
<text x="767" y="199">MARK PER PLAN</text>
<text x="767" y="205">HSS10x8x</text>
<text x="792" y="205">(LSH)</text>
<text x="75" y="212">OTHERS NOT SHOWN FOR CLARITY</text>
<text x="278" y="211" transform="rotate(-90 278 211)">3</text>
<text x="353" y="215">F-11.02M2</text>
<text x="508" y="215" transform="rotate(-90 508 215)">1-4</text>
<text x="46" y="217">NOTE:</text>
<text x="305" y="219">5</text>
<text x="316" y="219">5</text>
<text x="352" y="222">(8)-1&quot;Ø x 8</text>
<text x="375" y="222">&quot; LONG (F1554 GR. 55)</text>
<text x="46" y="224">1. PRECAST CONNECTION TO HSS BEAM BYPRECAST MANUFACTURER.</text>
<text x="309" y="226">10</text>
<text x="741" y="222">E-11.05</text>
<text x="352" y="228">FULLYTHREADED ROD</text>
<text x="508" y="234" transform="rotate(-90 508 234)">3</text>
<text x="736" y="229">(REF: 8/S315)</text>
<text x="352" y="235">w/ HILTI HIT HY-200-V3ADHESIVE</text>
<text x="707" y="236">(PRECAST SUPPORTAT NEW SLAB EXTENSION)</text>
<text x="352" y="241">(6&quot; EMBEDMENT)</text>
<text x="719" y="245">OTHERS NOT SHOWN FOR CLARITY</text>
<text x="452" y="250">&quot; THK PL.</text>
<text x="442" y="256">w/ HSS FRAME</text>
<text x="93" y="258">CL</text>
<text x="97" y="260">OF COLUMN /</text>
<text x="97" y="266">HSS FRAME</text>
<text x="504" y="280">E-11.00</text>
<text x="21" y="287">HSS8x8x</text>
<text x="42" y="287">OR</text>
<text x="130" y="286">EX. CONC.</text>
<text x="499" y="287">(REF: 3/S315)</text>
<text x="23" y="293">HSS12x12x</text>
<text x="130" y="293">COLUMN</text>
<text x="481" y="297">OTHERS NOT SHOWN FOR CLARITY</text>
<text x="151" y="308">T.O.EX. SLAB</text>
<text x="151" y="315">EL:REFER PLAN</text>
<text x="136" y="319" transform="rotate(-90 136 319)">8</text>
<text x="487" y="319">CL</text>
<text x="491" y="320">OF COLUMN</text>
<text x="204" y="325">NEW SLAB</text>
<text x="249" y="326">SEE PLAN</text>
<text x="328" y="329">EX. CONC.</text>
<text x="536" y="329">EX.CONC.</text>
<text x="62" y="331" transform="rotate(-90 62 331)">3</text>
<text x="201" y="332">EXTENSION</text>
<text x="253" y="331">SLAB</text>
<text x="328" y="336">COLUMN</text>
<text x="536" y="335">SLAB / DROP</text>
<text x="193" y="341">MARK PER PLAN</text>
<text x="248" y="338">EXTENSION</text>
<text x="200" y="347">HSS12x12x</text>
<text x="249" y="346">VARIES</text>
<text x="272" y="346">VARIES</text>
<text x="560" y="343">T.O.EX.SLAB</text>
<text x="62" y="353" transform="rotate(-90 62 353)">1-4</text>
<text x="136" y="350" transform="rotate(-90 136 350)">VAIRES</text>
<text x="552" y="354" transform="rotate(-90 552 354)">8</text>
<text x="559" y="350">EL:SEE PLAN</text>
<text x="732" y="349">EX.CONC.</text>
<text x="333" y="357">EX. CONC.</text>
<text x="732" y="356">SLAB / DROP</text>
<text x="333" y="364">SLAB</text>
<text x="603" y="360">SLAB EXTENSION</text>
<text x="371" y="368">T.O.EX. SLAB</text>
<text x="744" y="369">T.O.EX.SLAB</text>
<text x="369" y="375">EL:REFER PLAN</text>
<text x="441" y="377" transform="rotate(-90 441 377)">3</text>
<text x="744" y="375">EL:SEE PLAN</text>
<text x="361" y="379" transform="rotate(-90 361 379)">8</text>
<text x="734" y="379" transform="rotate(-90 734 379)">8</text>
<text x="62" y="387" transform="rotate(-90 62 387)">1-4</text>
<text x="136" y="386">EX. CONC.</text>
<text x="552" y="388" transform="rotate(-90 552 388)">VARIES</text>
<text x="558" y="387" transform="rotate(-90 558 387)">DROP</text>
<text x="136" y="393">COLUMN</text>
<text x="234" y="394">1</text>
<text x="292" y="391" transform="rotate(-90 292 391)">3</text>
<text x="441" y="399" transform="rotate(-90 441 399)">1-4</text>
<text x="695" y="402" transform="rotate(-90 695 402)">3</text>
<text x="292" y="413" transform="rotate(-90 292 413)">1-4</text>
<text x="739" y="413" transform="rotate(-90 739 413)">DROP</text>
<text x="189" y="416">PRECAST PANEL</text>
<text x="361" y="415" transform="rotate(-90 361 415)">VARIES</text>
<text x="526" y="416">EX.CONC.</text>
<text x="550" y="420">&quot; THK PL.</text>
<text x="734" y="414" transform="rotate(-90 734 414)">VARIES</text>
<text x="62" y="421" transform="rotate(-90 62 421)">1-4</text>
<text x="136" y="423">HSS FRAME</text>
<text x="179" y="423">(BY MANUFACTURER)</text>
<text x="526" y="422">COLUMN</text>
<text x="695" y="424" transform="rotate(-90 695 424)">1-4</text>
<text x="230" y="426">W8x31</text>
<text x="550" y="427">w/FRAME</text>
<text x="577" y="426">1</text>
<text x="215" y="433">w/ HSS FRAME</text>
<text x="424" y="433" transform="rotate(-90 424 433)">4-6</text>
<text x="441" y="433" transform="rotate(-90 441 433)">1-4</text>
<text x="62" y="439" transform="rotate(-90 62 439)">3</text>
<text x="137" y="444">F-11.02M2</text>
<text x="304" y="444" transform="rotate(-90 304 444)">4-6</text>
<text x="328" y="444">EX. CONC.</text>
<text x="518" y="443">HSS6x6x</text>
<text x="88" y="448">5</text>
<text x="99" y="448">5</text>
<text x="292" y="447" transform="rotate(-90 292 447)">1-4</text>
<text x="518" y="450">w/ HSS FRAME</text>
<text x="93" y="455">10</text>
<text x="136" y="450">(8)-1&quot;Ø x 8</text>
<text x="158" y="450">&quot; LONG (F1554 GR. 55)</text>
<text x="212" y="455">MARK PER PLAN</text>
<text x="328" y="450">COLUMN</text>
<text x="136" y="457">FULLYTHREADED ROD</text>
<text x="207" y="461">HSS6x6x</text>
<text x="229" y="461">FRAME</text>
<text x="524" y="462">F-11.02M2</text>
<text x="597" y="462">HSS6x6x</text>
<text x="695" y="458" transform="rotate(-90 695 458)">1-4</text>
<text x="136" y="463">w/ HILTI HIT HY-200-V3ADHESIVE</text>
<text x="441" y="467" transform="rotate(-90 441 467)">1-4</text>
<text x="524" y="468">(8)-1&quot;Ø x 8</text>
<text x="546" y="468">&quot; LONG (F1554 GR.55)</text>
<text x="136" y="470">(6&quot; EMBEDMENT)</text>
<text x="593" y="468">w/HSS FRAME</text>
<text x="524" y="474">FULLYTHREADED ROD</text>
<text x="616" y="477">MARK PER PLAN</text>
<text x="292" y="480" transform="rotate(-90 292 480)">1-4</text>
<text x="441" y="485" transform="rotate(-90 441 485)">3</text>
<text x="524" y="481">w/ HILTI HIT HY-200-V3ADHESIVE</text>
<text x="624" y="484">HSS6x6x</text>
<text x="524" y="487">(6&quot; EMBEDMENT)</text>
<text x="633" y="490">FRAME</text>
<text x="695" y="492" transform="rotate(-90 695 492)">1-4</text>
<text x="729" y="493">EX.CONC.</text>
<text x="292" y="499" transform="rotate(-90 292 499)">3</text>
<text x="470" y="502">6</text>
<text x="482" y="502">5</text>
<text x="492" y="502">5</text>
<text x="729" y="499">COLUMN</text>
<text x="236" y="515">&quot; THK PL.</text>
<text x="485" y="511">10</text>
<text x="633" y="513">&quot; THK PL.</text>
<text x="695" y="510" transform="rotate(-90 695 510)">3</text>
<text x="226" y="521">w/ HSS FRAME</text>
<text x="633" y="520">w/FRAME</text>
<text x="873" y="523">E-11.07</text>
<text x="644" y="533">&quot; THK PL.</text>
<text x="644" y="539">w/FRAME</text>
<text x="287" y="550">E-11.00</text>
<text x="282" y="556">(REF: 5/S307)</text>
<text x="261" y="564">OTHERS NOT SHOWN FOR CLARITY</text>
<text x="691" y="570">E-11.00</text>
<text x="686" y="575">(REF:3/S307)</text>
<text x="665" y="585">OTHERS NOT SHOWN FOR CLARITY</text>
</g>
<g font-size="5.5" fill="#f0f">
<text x="830" y="163" transform="rotate(-90 830 163)">V.I.F</text>
<text x="830" y="178" transform="rotate(-90 830 178)">DROP</text>
<text x="837" y="177" transform="rotate(-90 837 177)">V.I.F</text>
<text x="739" y="382" transform="rotate(-90 739 382)">V.I.F</text>
<text x="564" y="385" transform="rotate(-90 564 385)">V.I.F</text>
<text x="746" y="411" transform="rotate(-90 746 411)">V.I.F</text>
</g>
<g font-size="5.4">
<text x="812" y="521">224009</text>
<text x="820" y="531">LEVEL-05</text>
<text x="820" y="537">SLAB EXTENSION</text>
<text x="807" y="553">SOW-11: 3,4,5&amp;6 / S307</text>
</g>
<g font-size="4.9">
<text x="358" y="94" transform="rotate(-90 358 94)">SLAB</text>
<text x="391" y="95">HSS BEAM TO</text>
<text x="83" y="98">V.I.F</text>
<text x="406" y="100">W8x31</text>
<text x="392" y="111">HSS BEAM TO</text>
<text x="407" y="116">W8x31</text>
<text x="582" y="117" transform="rotate(-90 582 117)">V.I.F</text>
<text x="358" y="122" transform="rotate(-90 358 122)">EX.DROP</text>
<text x="106" y="138" transform="rotate(-90 106 138)">SLAB</text>
<text x="138" y="137" transform="rotate(-90 138 137)">V.I.F</text>
<text x="141" y="322" transform="rotate(-90 141 322)">SLAB</text>
<text x="141" y="351" transform="rotate(-90 141 351)">EX.DROP</text>
<text x="174" y="359">HSS BEAM TO</text>
<text x="189" y="364">W8x31</text>
<text x="175" y="377">HSS BEAM TO</text>
<text x="190" y="382">W8x31</text>
<text x="366" y="382" transform="rotate(-90 366 382)">V.I.F</text>
<text x="790" y="385">IRON FABRICATION SERVICES, LLC.</text>
<text x="232" y="399">CLR.</text>
<text x="575" y="431">CLR</text>
<text x="468" y="507">MIN</text>
</g>
<g font-size="4.9" fill="#f0f">
<text x="363" y="93" transform="rotate(-90 363 93)">V.I.F</text>
<text x="363" y="118" transform="rotate(-90 363 118)">V.I.F</text>
<text x="582" y="160" transform="rotate(-90 582 160)">EX.DROP(V.I.F)</text>
<text x="147" y="322" transform="rotate(-90 147 322)">V.I.F</text>
<text x="147" y="347" transform="rotate(-90 147 347)">V.I.F</text>
<text x="557" y="356" transform="rotate(-90 557 356)">V.I.F</text>
<text x="367" y="425" transform="rotate(-90 367 425)">EX.DROP(V.I.F)</text>
</g>
<g font-size="4.7">
<text x="434" y="82">1/</text>
<text x="437" y="83">4</text>
<text x="85" y="92">1/</text>
<text x="88" y="94">2</text>
<text x="803" y="102">5/</text>
<text x="806" y="104">16</text>
<text x="798" y="108">1/</text>
<text x="801" y="110">2</text>
<text x="816" y="108">1/</text>
<text x="818" y="110">2</text>
<text x="797" y="128">3/</text>
<text x="799" y="129">4</text>
<text x="825" y="172" transform="rotate(-90 825 172)">2</text>
<text x="823" y="175" transform="rotate(-90 823 175)">1/</text>
<text x="686" y="184">1/</text>
<text x="689" y="186">4</text>
<text x="438" y="195">5/</text>
<text x="440" y="196">16</text>
<text x="785" y="204">5/</text>
<text x="787" y="205">16</text>
<text x="370" y="221">1/</text>
<text x="373" y="222">2</text>
<text x="481" y="245">1/</text>
<text x="447" y="248">1/</text>
<text x="450" y="250">2</text>
<text x="484" y="247">2</text>
<text x="36" y="286">1/</text>
<text x="39" y="287">4</text>
<text x="43" y="292">3/</text>
<text x="46" y="294">4</text>
<text x="220" y="346">3/</text>
<text x="222" y="348">4</text>
<text x="546" y="419">1/</text>
<text x="548" y="420">4</text>
<text x="533" y="442">5/</text>
<text x="536" y="443">16</text>
<text x="154" y="449">1/</text>
<text x="156" y="450">2</text>
<text x="222" y="460">5/</text>
<text x="225" y="461">16</text>
<text x="612" y="461">5/</text>
<text x="542" y="466">1/</text>
<text x="615" y="462">16</text>
<text x="544" y="468">2</text>
<text x="639" y="482">5/</text>
<text x="642" y="484">16</text>
<text x="232" y="513">1/</text>
<text x="234" y="515">2</text>
<text x="266" y="510">1/</text>
<text x="268" y="512">2</text>
<text x="628" y="512">1/</text>
<text x="631" y="513">4</text>
<text x="640" y="531">1/</text>
<text x="642" y="533">2</text>
</g>
<g font-size="4.6">
<text x="796" y="436">MARYLAND AVENUE</text>
<text x="808" y="446">1250 MARYLAND AVENUE SW</text>
<text x="808" y="452">WASHINGTON, DC 20024</text>
</g>
<g font-size="4.3">
<text x="785" y="148" transform="rotate(-90 785 148)">MIN.</text>
<text x="824" y="278">General Notes</text>
<text x="798" y="353">3</text>
<text x="820" y="353">0</text>
<text x="839" y="353">For Construction</text>
<text x="873" y="353">11-14-2025</text>
<text x="798" y="358">2</text>
<text x="820" y="358">B</text>
<text x="839" y="358">For Re-Approval</text>
<text x="873" y="358">10-24-2025</text>
<text x="798" y="363">1</text>
<text x="820" y="363">A</text>
<text x="839" y="363">For Approval</text>
<text x="873" y="363">09-19-2025</text>
<text x="795" y="372">Copies</text>
<text x="811" y="368">Revision/</text>
<text x="839" y="370">Destination</text>
<text x="825" y="576">SOW #11 LEVEL-05 NEW</text>
<text x="821" y="581">SLAB EXTENSION SUPPORT</text>
<text x="843" y="586">SECTIONS</text>
</g>
<g font-size="4.2">
<text x="427" y="93">1/</text>
<text x="430" y="94">4</text>
<text x="427" y="99">1/</text>
<text x="430" y="101">4</text>
<text x="428" y="116">1/</text>
<text x="430" y="117">4</text>
<text x="209" y="357">1/</text>
<text x="212" y="359">4</text>
<text x="209" y="364">1/</text>
<text x="212" y="365">4</text>
<text x="811" y="371">Issue</text>
<text x="877" y="370">Date</text>
<text x="211" y="381">1/</text>
<text x="214" y="383">4</text>
</g>
<text font-size="4" x="795" y="588">VARIES</text>
<text font-size="3.9" x="800" y="367"># of</text>
<g font-size="3.7">
<text x="788" y="286">*Structural steel shall conform to ASTM-A992.</text>
<text x="788" y="291">*Structural SQR/RND.tubing conform</text>
<text x="791" y="296">to ASTM A500 Grade C</text>
<text x="788" y="304">*Channels, Angles and plates shall conform to A36.</text>
<text x="788" y="300">*Pipe shall conform to ASTM A53, Grade B.</text>
<text x="788" y="309">*All bolts shall be</text>
<text x="826" y="309">&quot; High strength in</text>
<text x="790" y="313">accordance with ASTM A325 (UNO)</text>
<text x="789" y="318">*Welding Electrodes for Carbon steel :E70xx</text>
<text x="791" y="400">3029 M. Street, NW, Suite 202</text>
<text x="791" y="405">Washington, DC 20007</text>
<text x="791" y="409">Tel: 202-800-5599</text>
<text x="791" y="414">Fax: 202-478-0303</text>
<text x="791" y="430">Project Name and Address</text>
<text x="791" y="446">Location:</text>
<text x="791" y="465">Contractor:</text>
<text x="791" y="492">Approved for Fabrication by:</text>
<text x="852" y="492">Signature</text>
<text x="850" y="522">Drawing #</text>
<text x="791" y="532">Contract Item:</text>
<text x="791" y="567">Date</text>
<text x="819" y="568">Drawing Title:</text>
<text x="792" y="582">Scale</text>
</g>
<text font-size="3.6" x="791" y="546">Ref:</text>
<text font-size="3.5" x="791" y="521">Contract #</text>
<g font-size="3.2">
<text x="821" y="308">3/</text>
<text x="824" y="309">4</text>
</g>
<text font-size="3" x="791" y="572">01/ 20/ 2025</text>
</svg>
